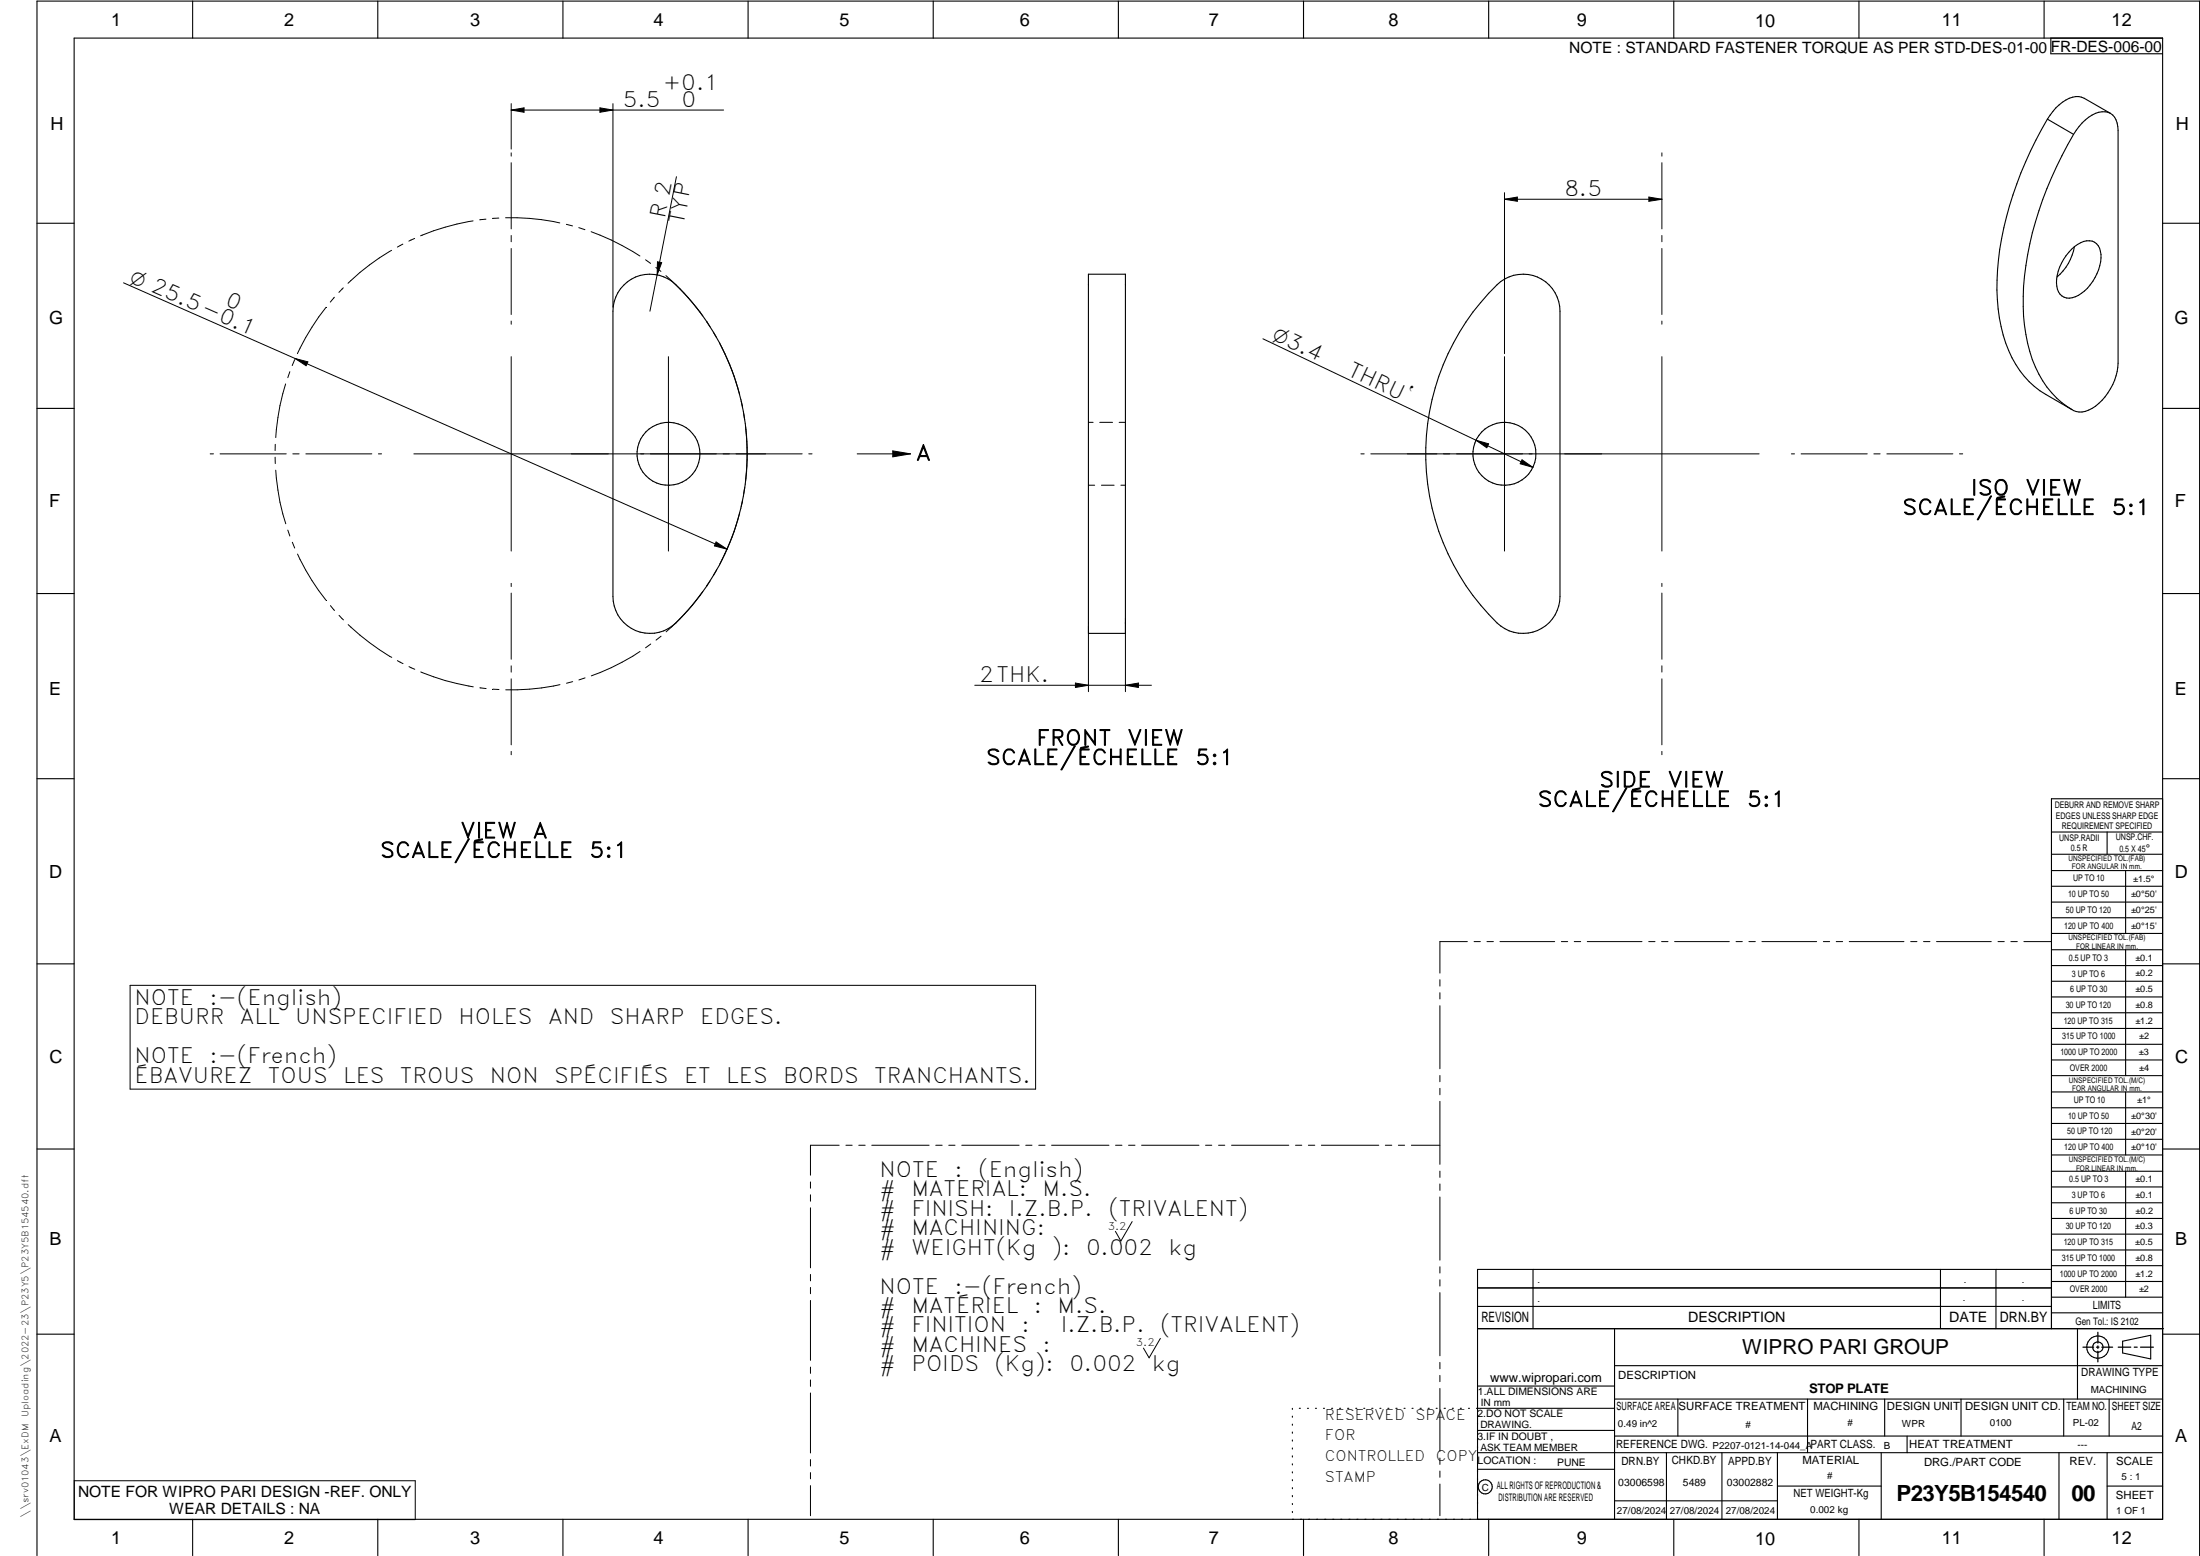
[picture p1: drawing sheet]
<svg xmlns="http://www.w3.org/2000/svg" width="594mm" height="420mm" viewBox="0 0 594 420" stroke-linecap="round" stroke-linejoin="round" font-family="sans-serif">
<g fill="none" stroke="#000" stroke-width=".3">
<path d="M20 10.3h564v400h-564zM52 .3v10M102 .3v10M152 .3v10M202 .3v10M252 .3v10M302 .3v10M352 .3v10M402 .3v10M452 .3v10M502 .3v10M552 .3v10"/>
<path d="M553.8 10.3v4.2h30.2M552.9 32.2a96.3 96.3 0 0 0-13.5 40.7 45.4 45.4 0 0 0 3.9 23.7 23.9 23.9 0 0 0 9.1 9.9l7.1 4.1M552.9 32.2l7 4.1M569.9 30.6l-7.1-4.1a6.1 6.1 0 0 0-6.8 1.8l-1.7 1.8-1.4 2.1M569.9 30.6a6.1 6.1 0 0 0-6.8 1.8l-1.7 1.8-1.5 2.1M569.9 30.6a5.1 5.1 0 0 1 2.1 4.6v62.9a15.5 15.5 0 0 1-8 12.6 4.9 4.9 0 0 1-5.7-.8 27.2 27.2 0 0 1-10.8-17.2 65.4 65.4 0 0 1 2.1-32.8 106 106 0 0 1 10.3-23.6M10 60.3h10M168.4 77a10 10 0 0 1 14.1-.1 63.6 63.6 0 0 1-1 92.1 10 10 0 0 1-10.5 1 10 10 0 0 1-5.5-9v-77a9.9 9.9 0 0 1 2.9-7zM293.9 74h10v97h-10zM404.3 76.9a10 10 0 0 1 10.8-2.1 10 10 0 0 1 6.2 9.2v77a10 10 0 0 1-6.1 9.3 10 10 0 0 1-10.9-2.1 63.7 63.7 0 0 1 0-91.3zM559.4 67.3a6.5 6.5 0 0 1 5.6-2.2 4 4 0 0 1 2.3 4.5 12.9 12.9 0 0 1-6.9 10.5 3.4 3.4 0 0 1-5-2.8 12.6 12.6 0 0 1 4-10zM560.1 66.6a13.6 13.6 0 0 1-4.7 8.2"/>
<path d="M584 60.3h10M10 110.3h10M584 110.3h10M10 160.3h10M584 160.3h10M10 210.3h10M584 215.7h-30v143.1M584 210.3h10M554 224.7h30M554 230.7h30M554 235.1h30M554 239.3h30"/>
<path d="M569 224.7v6M574 235.1v17M554 243.6h30M554 247.8h30M554 252.1h30M554 256.5h30M574 256.5v33.9M10 260.3h10M554 260.7h30M554 265h30M554 269.2h30M554 273.5h30"/>
<path d="M554 277.7h30M584 260.3h10M554 282h30M554 286.2h30M554 290.4h30M554 294.9h30M554 299.1h30M574 294.9v17M10 310.3h10M554 303.4h30M554 307.6h30M554 311.9h30"/>
<path d="M554 316.3h30M574 316.3v34M584 310.3h10M554 320.5h30M554 324.8h30M554 329h30M554 333.2h30M554 337.5h30M399 358.8h185.2M399 352.8h155M399 347.8h155M414 342.8v16"/>
<path d="M436 358.8v51.5M524 342.8v16M539 342.8v16M554 341.8h30M554 346h30M554 350.3h30M554 354.5h30M554 342.8h-155v67.5M561 358.8v19M10 360.3h10M399 374.3h37M436 377.8h148"/>
<path d="M453.1 377.8v10M488.1 377.8v14.5M508.9 377.8v10M529.5 377.8v10M557.3 377.8v10M569.5 377.8v10M573.2 362.2l7.6-1.6v6.3l-7.6-1.6zM584 368.8h-148M584 360.3h10M349 380.3v.3M349 382.4v.3M349 384.6v.3"/>
<path d="M349 386.7v.3M349 388.8v.3M349 391v.3M349 393.1v.3M349 395.3v.3M349 397.4v.3M349 399.5v.3M350.9 380.3h.2M353.1 380.3h.2M355.2 380.3h.3M357.4 380.3h.3M359.6 380.3h.3"/>
<path d="M361.7 380.3h.3M363.9 380.3h.3M366.1 380.3h.3M368.3 380.3h.2M370.4 380.3h.3M372.6 380.3h.3M374.8 380.3h.3M376.9 380.3h.4M379.1 380.3h.3M381.3 380.3h.3M383.4 380.3h.4M385.6 380.3h.3"/>
<path d="M387.8 380.3h.3M390 380.3h.3M392.2 380.3h.3M394.3 380.3h.3M396.5 380.3h.3M398.7 380.3h37.3M399 396.7h37M399 392.3h185M399 386.2h37M436 387.8h148M450 392.3v18M465 392.3v18"/>
<path d="M480 392.3v18M508 392.3v18M515 387.8v4.5M556 392.3v18M569 392.3v18M52 410.3v9.7M102 410.3v9.7M152 410.3v9.7M202 410.3v9.7M252 410.3v9.7M302 410.3v9.7M349 401.7v.3"/>
<path d="M349 403.8v.4M349 406v.3M349 408.1v.3M352 410.3v9.7M402 410.3v9.7M436 405.3h44M452 410.3v9.7M480 401.3h28M502 410.3v9.7M552 410.3v9.7M569 401.3h15M10 420v-419.7h584v419.7"/>
<circle cx="180.5" cy="122.6" r="8.5"/>
<circle cx="406.2" cy="122.6" r="8.5"/>
<circle cx="566.5" cy="363.7" r="1.39"/>
<circle cx="566.5" cy="363.8" r="3"/>
<circle cx="401.1" cy="401.5" r="1.9"/>
</g>
<g fill="none" stroke="#000" stroke-width=".27">
<path d="M138 28v12.3M138 29.7l3.5-.6v1.2zM138 29.7h57.4M162 29.1l3.5 .6-3.5 .6zM165.5 28v55M127.8 59.6a63.7 63.7 0 0 0-14.2 4.1M131.2 59.2l-1.7 .2M134.7 58.9l-1.7 .1M136.5 58.8a60.4 60.4 0 0 1 14.7 1.4M138 41.3v.9M138 43.9v17.9M182.7 47.7l-7.2 36.3"/>
<path d="M406.3 52v43.5M406.3 53.8h42.5M406.3 53.8l3.4-.6v1.2zM445.3 53.2l3.5 .6-3.5 .6zM448.8 41.3v.9M448.8 43.9v17.9M33.4 76.4l46.3 20.4M92.7 77.7l-1.2 1.3M105.7 67.6a59.7 59.7 0 0 0-11.7 8.9M108.8 65.9l-1.5 .8M112 64.4l-1.6 .7M138 63.6v1.7"/>
<path d="M138 67.1v17.8M152.9 60.6l1.7 .4M156.3 61.5l1.6 .5M159.6 62.6a63.6 63.6 0 0 1 13.2 6.5M174.3 70.1l1.4 1M177.1 72.2l1.4 1.1M177.5 70.7l1.2 .2-1.2 3.3zM179.8 74.4a64.9 64.9 0 0 1 10 10.9M448.8 63.6v1.7M448.8 67.1v17.8M79.6 97.1l-.7 1.6M79.7 96.8l3.4 .9-.4 1.1z"/>
<path d="M79.7 96.8l116.6 51.5M88 83a65.1 65.1 0 0 0-7.7 12.5M90.3 80.3l-1.1 1.3M138 86.7v.8M138 96.3v52.5M180.5 96.3v52.5M190.8 86.8l.9 1.4M192.7 89.7l.8 1.4M194.4 92.8a61.5 61.5 0 0 1 5.3 13.7M341 91.5l72.9 34.7M406.3 96.3v52.5M448.8 96.3v52.5"/>
<path d="M448.8 86.7v.8M74.3 120v1.7M77.1 103.7a59.7 59.7 0 0 0-2.6 14.5M78.3 100.4l-.6 1.6M200.1 108.2l.4 1.7M200.8 111.7l.3 1.7M201.3 115.1a64.3 64.3 0 0 1 0 14.8M293.9 114h1.3M297 114h3.4M302.2 114h1.7M398.6 118.9l3.4 .9-.5 1.1zM56.8 122.6h.9"/>
<path d="M59.4 122.6h17.9M74.3 123.4v1.8M74.5 127a62.2 62.2 0 0 0 2.7 14.4M79.1 122.6h1.7M82.6 122.6h17.8M102.2 122.6h.8M111.8 122.6h104.8M199.7 138.5a58.8 58.8 0 0 1-5.3 13.8M200.5 135.1l-.4 1.7M201.1 131.7l-.3 1.6M218.4 122.6h.9M231.5 122.6h14.4"/>
<path d="M241.1 121.8l4.8 .8-4.8 .8zM293.9 131h1.7M297.4 131h3.5M302.7 131h1.2M367.5 122.6h.9M411 124.2l2.9 2-3.4-1zM475 122.6h-104.8M483.7 122.6h.9M486.4 122.6h17.8M506 122.6h1.7M509.5 122.6h17.8M529.1 122.6h.9"/>
<path d="M77.7 143.1l.6 1.6M78.9 146.4l.7 1.6M80.3 149.6a60.6 60.6 0 0 0 7.7 12.5M138 157.5v.9M189.8 159.7a58 58 0 0 1-9.9 10.9M191.8 156.8l-1 1.4M193.4 146.3l2.9 2-3.4-.9zM193.5 153.8l-.8 1.5M448.8 157.5v.9M89.2 163.5l1.1 1.3M91.6 166.2l1.1 1.2M94 168.7a63 63 0 0 0 11.8 8.8"/>
<path d="M107.3 178.4l1.5 .8M138 160.1v17.9M138 179.8v1.7M172.8 175.9a60.2 60.2 0 0 1-13.1 6.6M175.7 173.9l-1.4 1M178.5 171.8l-1.3 1M293.9 169.2v17.6M303.9 167.1v19.7M448.8 160.1v17.9M448.8 179.8v1.7M110.4 180l1.6 .7M113.6 181.4a62 62 0 0 0 14.2 4.1"/>
<path d="M129.6 185.7l1.7 .2M133.1 186.1l1.6 .1M138 183.3v17.8M151.2 184.9a59.7 59.7 0 0 1-14.6 1.4M154.6 184.1l-1.6 .4M158 183l-1.7 .6M263.2 185h47.7M290.4 184.4l3.5 .6-3.5 .6zM303.9 185l3.5-.6v1.2zM448.8 183.3v17.8M138 202.9v.9M448.8 202.9v.9"/>
<path d="M396.2 254.3h-7.4v8.5M398.1 254.3h1.6M401.5 254.3h1.8M405 254.3h14.8M421.6 254.3h1.7M425.1 254.3h1.7M428.6 254.3h14.8M445.2 254.3h1.7M448.7 254.3h1.7M452.2 254.3h14.8M468.8 254.3h1.7M472.3 254.3h1.7"/>
<path d="M475.8 254.3h14.8M492.4 254.3h1.7M495.8 254.3h1.8M499.4 254.3h14.7M516 254.3h1.6M519.4 254.3h1.8M522.9 254.3h14.8M539.5 254.3h1.7M543 254.3h1.7M546.5 254.3h7.4M35.1 266.1h244.5v28h-244.5zM388.8 264.5v1.8"/>
<path d="M388.8 268.1v1.6M388.8 271.6v17M388.8 290.4v1.7M388.8 293.9v1.7M388.8 297.4v17M218.9 319.2v1.6M226.6 309.2h-7.7v8.1M228.4 309.2h1.7M231.9 309.2h1.7M235.4 309.2h15.5M252.7 309.2h1.7M256.2 309.2h1.7"/>
<path d="M259.7 309.2h15.5M277 309.2h1.7M280.5 309.2h1.7M284 309.2h15.5M301.2 309.2h1.8M304.8 309.2h1.7M308.3 309.2h15.5M325.5 309.2h1.7M329.1 309.2h1.6M332.6 309.2h15.4M349.8 309.2h1.7M353.3 309.2h1.7"/>
<path d="M356.8 309.2h15.5M374.1 309.2h1.7M377.6 309.2h1.7M381.1 309.2h7.7M388.8 316.2v1.7M388.8 319.7v1.7M218.9 322.6v1.8M218.9 326.1v16.2M305.7 329.9l-3 5.2-1.5-2.6M388.8 323.2v17.1M218.9 344.1v1.8M218.9 347.6v1.7"/>
<path d="M218.9 351.2v16.1M388.8 342.1v1.6M388.8 345.6v1.7M388.8 349v17.1M218.9 369.1v1.7M218.9 372.6v1.8M218.9 376.1v16.2M313.3 361.4l-3 5.2-1.5-2.6M388.8 367.9v1.7M388.8 371.4v1.7M388.8 374.9v17M20.1 399.8h92v10.5h-92z"/>
<path d="M218.9 394.1v1.8M218.9 397.6v1.7M388.8 393.7v1.7M388.8 397.2v1.7M218.9 401.2v8.1M388.8 400.7v8.6"/>
</g>
<path d="M566.5 359.7v3M562.5 363.8h2.9M566.1 363.8h.7M566.5 363.4v.7M566.5 364.9v2.8M567.6 363.8h2.9M572 363.8h3.4M576.3 363.8h.8M578 363.8h3.5" fill="none" stroke="#000" stroke-width=".34"/>
<path d="M138 29.7l3.5-.6v1.2zM162 29.1l3.5 .6-3.5 .6zM406.3 53.8l3.4-.6v1.2zM445.3 53.2l3.5 .6-3.5 .6zM177.5 70.7l1.2 .2-1.2 3.3zM79.7 96.8l3.4 .9-.4 1.1zM398.6 118.9l3.4 .9-.5 1.1zM241.1 121.8l4.8 .8-4.8 .8zM411 124.2l2.9 2-3.4-1zM193.4 146.3l2.9 2-3.4-.9zM290.4 184.4l3.5 .6-3.5 .6zM303.9 185l3.5-.6v1.2z" fill="#000"/>
<g font-size="6">
<text x="512.1" y="405.2">P23Y5B154540</text>
<text x="559.4" y="405.2">00</text>
</g>
<g font-size="5.7">
<text x="168.2" y="28.8">5.5</text>
<text x="179" y="24.3">+0.1</text>
<text x="184" y="28.8">0</text>
<text x="422.4" y="52.9">8.5</text>
<text x="179.5" y="59.1" transform="rotate(-79 179.5 59.1)">R 2</text>
<text x="184.6" y="60.7" transform="rotate(-79 184.6 60.7)">TYP</text>
<text x="60.6" y="82.4" transform="rotate(24 60.6 82.4)">0</text>
<text x="363.6" y="101.2" transform="rotate(25 363.6 101.2)">THRU`</text>
<text x="247.3" y="124.3">A</text>
<text x="532.2" y="133.7">ISO</text>
<text x="547" y="133.7">VIEW</text>
<text x="513.7" y="139">SCALE/ÉCHELLE</text>
<text x="570.2" y="139">5:1</text>
<text x="264.4" y="184.1">2THK.</text>
<text x="279.9" y="201.3">FRONT</text>
<text x="304.5" y="201.3">VIEW</text>
<text x="266.3" y="206.5">SCALE/ÉCHELLE</text>
<text x="322.8" y="206.5">5:1</text>
<text x="431.9" y="212.6">SIDE</text>
<text x="450.4" y="212.6">VIEW</text>
<text x="415.2" y="217.8">SCALE/ÉCHELLE</text>
<text x="471.8" y="217.8">5:1</text>
<text x="124.4" y="226.3">VIEW</text>
<text x="143.9" y="226.3">A</text>
<text x="102.7" y="231.6">SCALE/ÉCHELLE</text>
<text x="159.2" y="231.6">5:1</text>
<text x="36.4" y="271.3">NOTE</text>
<text x="56.5" y="271.3">:-(English)</text>
<text x="36.4" y="276.6">DEBURR</text>
<text x="64.8" y="276.6">ALL</text>
<text x="79.7" y="276.6">UNSPECIFIED</text>
<text x="123.8" y="276.6">HOLES</text>
<text x="148" y="276.6">AND</text>
<text x="164.7" y="276.6">SHARP</text>
<text x="189.1" y="276.6">EDGES.</text>
<text x="36.4" y="287.1">NOTE</text>
<text x="56.5" y="287.1">:-(French)</text>
<text x="36.4" y="292.4">ÉBAVUREZ</text>
<text x="72.4" y="292.4">TOUS</text>
<text x="92.7" y="292.4">LES</text>
<text x="108" y="292.4">TROUS</text>
<text x="132.3" y="292.4">NON</text>
<text x="149.6" y="292.4">SPÉCIFIÉS</text>
<text x="184.7" y="292.4">ET</text>
<text x="196.1" y="292.4">LES</text>
<text x="211.5" y="292.4">BORDS</text>
<text x="236.1" y="292.4">TRANCHANTS.</text>
<text x="237.5" y="317.8">NOTE</text>
<text x="257.7" y="317.8">:</text>
<text x="264.1" y="317.8">(English)</text>
<text x="237.5" y="323">#</text>
<text x="246.1" y="323">MATERIAL:</text>
<text x="281.5" y="323">M.S.</text>
<text x="237.5" y="328.3">#</text>
<text x="246.1" y="328.3">FINISH:</text>
<text x="272.4" y="328.3">I.Z.B.P.</text>
<text x="299.3" y="328.3">(TRIVALENT)</text>
<text x="237.5" y="333.5">#</text>
<text x="246.1" y="333.5">MACHINING:</text>
<text x="237.5" y="338.8">#</text>
<text x="246.1" y="338.8">WEIGHT(Kg</text>
<text x="284" y="338.8">):</text>
<text x="293.3" y="338.8">0.002</text>
<text x="315.5" y="338.8">kg</text>
<text x="237.5" y="349.3">NOTE</text>
<text x="257.7" y="349.3">:-(French)</text>
<text x="237.5" y="354.5">#</text>
<text x="237.5" y="359.8">#</text>
<text x="246.1" y="359.8">FINITION</text>
<text x="246.1" y="354.5">MATÉRIEL</text>
<text x="275.8" y="359.8">:</text>
<text x="279.2" y="354.5">:</text>
<text x="285.6" y="354.5">M.S.</text>
<text x="286.4" y="359.8">I.Z.B.P.</text>
<text x="313.3" y="359.8">(TRIVALENT)</text>
<text x="237.5" y="365">#</text>
<text x="246.1" y="365">MACHINES</text>
<text x="281.5" y="365">:</text>
<text x="237.5" y="370.3">#</text>
<text x="246.1" y="370.3">POIDS</text>
<text x="268.5" y="370.3">(Kg):</text>
<text x="288.8" y="370.3">0.002</text>
<text x="311" y="370.3">kg</text>
</g>
<text font-size="5.6" x="470.5" y="365.5">WIPRO PARI GROUP</text>
<g font-size="5.4">
<text x="34.8" y="76.1" transform="rotate(24 34.8 76.1)">O 25.5-0.1</text>
<text x="343.3" y="91.6" transform="rotate(25 343.3 91.6)">O3.4</text>
</g>
<g font-size="4.9">
<text x="30" y="6.9">1</text>
<text x="76.7" y="6.9">2</text>
<text x="127" y="6.9">3</text>
<text x="176.5" y="6.9">4</text>
<text x="226.7" y="6.9">5</text>
<text x="275.4" y="6.9">6</text>
<text x="326.4" y="6.9">7</text>
<text x="375" y="6.9">8</text>
<text x="425.8" y="6.9">9</text>
<text x="473.9" y="7.3">10</text>
<text x="524.3" y="6.9">11</text>
<text x="570.2" y="6.9">12</text>
<text x="13.6" y="35.1">H</text>
<text x="587.6" y="35.1">H</text>
<text x="13.2" y="87.5">G</text>
<text x="587.2" y="87.5">G</text>
<text x="13.2" y="137">F</text>
<text x="587.2" y="137">F</text>
<text x="13.2" y="187.6">E</text>
<text x="587.2" y="187.6">E</text>
<text x="13.2" y="237">D</text>
<text x="587.2" y="237">D</text>
<text x="13.4" y="287.1">C</text>
<text x="587.4" y="287.1">C</text>
<text x="13.4" y="336.2">B</text>
<text x="587.4" y="336.2">B</text>
<text x="13.4" y="389.3">A</text>
<text x="587.4" y="389.3">A</text>
<text x="30" y="416.9">1</text>
<text x="76.7" y="416.9">2</text>
<text x="127" y="416.9">3</text>
<text x="176.5" y="416.9">4</text>
<text x="226.7" y="416.9">5</text>
<text x="275.4" y="416.9">6</text>
<text x="326.4" y="416.9">7</text>
<text x="375" y="416.9">8</text>
<text x="425.8" y="416.9">9</text>
<text x="473.9" y="417.3">10</text>
<text x="524.3" y="416.9">11</text>
<text x="570.2" y="416.9">12</text>
</g>
<g font-size="4.2">
<text x="423.7" y="14.3">NOTE : STANDARD FASTENER TORQUE AS PER STD-DES-01-00</text>
<text x="553.8" y="14">FR-DES-006-00</text>
<text x="21.1" y="404.3">NOTE FOR WIPRO PARI DESIGN -REF. ONLY</text>
<text x="45.7" y="408.8">WEAR DETAILS : NA</text>
</g>
<g font-size="3.9">
<text x="400" y="357.1">REVISION</text>
<text x="455.9" y="357.1">DESCRIPTION</text>
<text x="526.4" y="357.1">DATE</text>
<text x="540" y="357.1">DRN.BY</text>
<text x="357.8" y="383.3">RESERVED</text>
<text x="382.3" y="383.3">SPACE</text>
<text x="357.8" y="388.9">FOR</text>
<text x="357.8" y="394.5">CONTROLLED</text>
<text x="387.8" y="394.5">COPY</text>
<text x="357.8" y="400">STAMP</text>
</g>
<text font-size="3.6" x="488.5" y="376.1">STOP PLATE</text>
<text font-size="3.5" x="402.4" y="373.3">www.wipropari.com</text>
<g font-size="3.1">
<text x="565.1" y="353.5">LIMITS</text>
<text x="562" y="371.7">DRAWING TYPE</text>
<text x="437" y="372.3">DESCRIPTION</text>
<text x="436.5" y="380.8">SURFACE AREA</text>
<text x="453.3" y="380.8">SURFACE TREATMENT</text>
<text x="489.7" y="380.8">MACHINING</text>
<text x="509.5" y="380.8">DESIGN UNIT</text>
<text x="530.6" y="380.8">DESIGN UNIT CD.</text>
<text x="558" y="380.6">TEAM NO.</text>
<text x="570.3" y="380.7">SHEET SIZE</text>
<text x="575.6" y="386.1">A2</text>
<text x="436.4" y="391.1">REFERENCE DWG.</text>
<text x="437.8" y="395.5">DRN.BY</text>
<text x="451.4" y="395.4">CHKD.BY</text>
<text x="466.6" y="395.5">APPD.BY</text>
<text x="486.7" y="395.4">MATERIAL</text>
<text x="488.9" y="390.9">PART CLASS.</text>
<text x="515.6" y="390.9">HEAT TREATMENT</text>
<text x="519.6" y="395.9">DRG./PART CODE</text>
<text x="558.9" y="395.5">REV.</text>
<text x="571.4" y="395.6">SCALE</text>
<text x="484.3" y="404.2">NET WEIGHT-Kg</text>
<text x="571.4" y="404.7">SHEET</text>
</g>
<text font-size="3" x="579.5" y="230.1">°</text>
<g font-size="2.8">
<text x="299.1" y="332.1">3.2</text>
<text x="560.4" y="357.7">Gen Tol.: IS 2102</text>
<text x="306.7" y="363.6">3.2</text>
<text x="399.1" y="376.6">1.ALL DIMENSIONS ARE</text>
<text x="399" y="382.7">2.DO NOT SCALE</text>
<text x="399" y="388.7">3.IF IN DOUBT ,</text>
<text x="399" y="395.4">LOCATION :</text>
<text x="420.5" y="396">PUNE</text>
<text x="404.2" y="402">ALL RIGHTS OF REPRODUCTION &amp;</text>
<text x="437" y="401.2">03006598</text>
<text x="454.4" y="401.2">5489</text>
<text x="466.3" y="401.2">03002882</text>
<text x="404.7" y="405.4">DISTRIBUTION ARE RESERVED</text>
</g>
<g font-size="2.7">
<text x="564.6" y="376.2">MACHINING</text>
<text x="399.9" y="379.7">IN mm</text>
<text x="399.7" y="385.7">DRAWING.</text>
<text x="436.9" y="385.4">0.49 in^2</text>
<text x="471.4" y="385.5">#</text>
<text x="498.9" y="385">#</text>
<text x="513.6" y="385.3">WPR</text>
<text x="537.3" y="385.1">0100</text>
<text x="559.7" y="385.1">PL-02</text>
<text x="399.7" y="391.8">ASK TEAM MEMBER</text>
<text x="462.4" y="391.2">P2207-0121-14-044_A</text>
<text x="508.7" y="391.2">B</text>
<text x="561" y="391.1">---</text>
<text x="493.4" y="399.5">#</text>
<text x="572.8" y="399.7">5 : 1</text>
<text x="400.1" y="402.5">C</text>
<text x="436.6" y="408.7">27/08/2024</text>
<text x="450.9" y="408.8">27/08/2024</text>
<text x="466" y="408.9">27/08/2024</text>
<text x="488.8" y="408.5">0.002 kg</text>
<text x="571.4" y="408.7">1 OF 1</text>
</g>
<g font-size="2.5">
<text x="554.9" y="218.3">DEBURR AND REMOVE SHARP</text>
<text x="555.2" y="221">EDGES UNLESS SHARP EDGE</text>
<text x="556.1" y="227.1">UNSP.RADII</text>
<text x="556.8" y="223.8">REQUIREMENT SPECIFIED</text>
<text x="571.4" y="226.9">UNSP.CHF.</text>
<text x="559.2" y="229.9">0.5 R</text>
<text x="572.3" y="230.1">0.5 X 45</text>
<text x="559.8" y="238">UP TO 10</text>
<text x="576.1" y="238.1">±1.5°</text>
<text x="558.5" y="242.2">10 UP TO 50</text>
<text x="575.5" y="242.3">±0°50'</text>
<text x="557.4" y="250.7">120 UP TO 400</text>
<text x="557.9" y="246.5">50 UP TO 120</text>
<text x="575.5" y="250.7">±0°15'</text>
<text x="575.5" y="246.5">±0°25'</text>
<text x="558.7" y="259.4">0.5 UP TO 3</text>
<text x="559.5" y="263.7">3 UP TO 6</text>
<text x="576.6" y="263.6">±0.2</text>
<text x="576.6" y="259.4">±0.1</text>
<text x="559" y="267.9">6 UP TO 30</text>
<text x="576.6" y="267.9">±0.5</text>
<text x="557.8" y="272.2">30 UP TO 120</text>
<text x="576.6" y="272.2">±0.8</text>
<text x="556.9" y="280.7">315 UP TO 1000</text>
<text x="557.3" y="276.4">120 UP TO 315</text>
<text x="576.6" y="276.4">±1.2</text>
<text x="577.7" y="280.7">±2</text>
<text x="556.4" y="284.9">1000 UP TO 2000</text>
<text x="577.6" y="284.9">±3</text>
<text x="558.9" y="289.2">OVER 2000</text>
<text x="577.7" y="289.3">±4</text>
<text x="560" y="297.9">UP TO 10</text>
<text x="577.1" y="297.9">±1°</text>
<text x="558.5" y="302.1">10 UP TO 50</text>
<text x="575.5" y="302.1">±0°30'</text>
<text x="557.4" y="310.6">120 UP TO 400</text>
<text x="558.2" y="306.3">50 UP TO 120</text>
<text x="575.5" y="310.6">±0°10'</text>
<text x="575.5" y="306.4">±0°20'</text>
<text x="558.8" y="319.2">0.5 UP TO 3</text>
<text x="559.4" y="323.4">3 UP TO 6</text>
<text x="576.6" y="319.2">±0.1</text>
<text x="576.6" y="323.5">±0.1</text>
<text x="558.9" y="327.7">6 UP TO 30</text>
<text x="576.7" y="327.7">±0.2</text>
<text x="557.8" y="332">30 UP TO 120</text>
<text x="576.6" y="332">±0.3</text>
<text x="556.8" y="340.5">315 UP TO 1000</text>
<text x="557.3" y="336.3">120 UP TO 315</text>
<text x="576.6" y="336.3">±0.5</text>
<text x="576.6" y="340.5">±0.8</text>
<text x="415.2" y="346.4">.</text>
<text x="530.3" y="346.5">.</text>
<text x="545.9" y="346.4">.</text>
<text x="556.2" y="344.7">1000 UP TO 2000</text>
<text x="576.6" y="344.7">±1.2</text>
<text x="415.2" y="351.5">.</text>
<text x="530" y="351.3">.</text>
<text x="545.9" y="351.4">.</text>
<text x="558.9" y="349">OVER 2000</text>
<text x="577.6" y="349">±2</text>
</g>
<g font-size="2.4">
<text x="7.7" y="382.7" transform="rotate(-90 7.7 382.7)">Uploading\2022-23\P23Y5\P23Y5B154540.dft</text>
<text x="7.7" y="409.8" transform="rotate(-90 7.7 409.8)">\\srv01043\ExDM</text>
</g>
<g font-size="2.1">
<text x="558.5" y="232.4">UNSPECIFIED TOL.(FAB)</text>
<text x="559.5" y="234.7">FOR ANGULAR IN mm.</text>
<text x="558.6" y="253.9">UNSPECIFIED TOL.(FAB)</text>
<text x="560.7" y="256.3">FOR LINEAR IN mm.</text>
<text x="558.7" y="292.3">UNSPECIFIED TOL.(M/C)</text>
<text x="559.6" y="294.7">FOR ANGULAR IN mm.</text>
<text x="558.7" y="313.7">UNSPECIFIED TOL.(M/C)</text>
<text x="560.6" y="316.1">FOR LINEAR IN mm.</text>
</g>
</svg>
